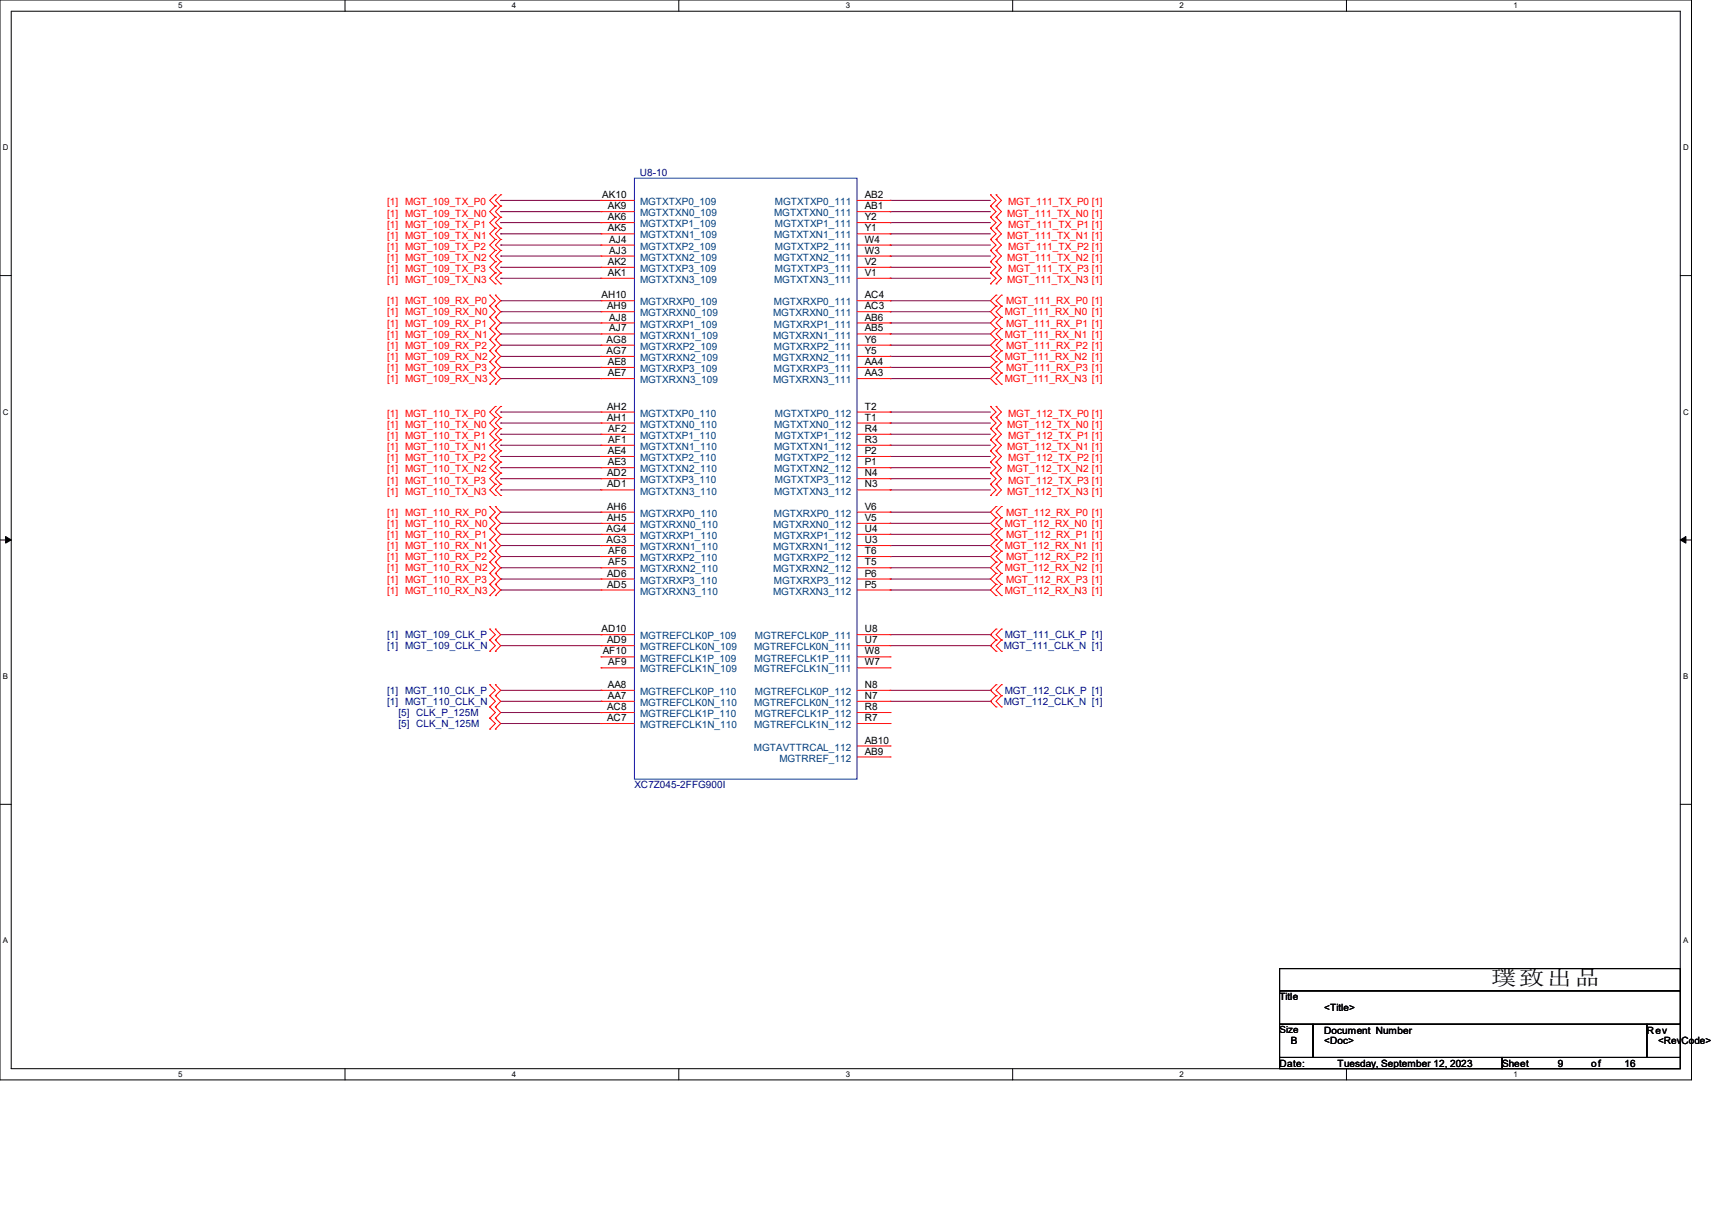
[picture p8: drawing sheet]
<svg xmlns="http://www.w3.org/2000/svg" width="297mm" height="210mm" viewBox="0 0 297 210" stroke-linecap="round" stroke-linejoin="round" font-family="sans-serif">
<path d="M0 0h293.5v187.3h-293.5zM1.9 1.9h289.6v183.4h-289.6z" fill="none" stroke="#000" stroke-width=".17"/>
<g fill="#fff">
<path d="M30.9 .2h.8v1.5h-.8z"/>
<path d="M30.9 185.5h.8v1.6h-.8z"/>
</g>
<path d="M59.9 0v1.9M59.9 185.3v2" fill="none" stroke="#000" stroke-width=".17"/>
<g fill="#fff">
<path d="M88.8 .2h.8v1.5h-.8z"/>
<path d="M88.8 185.5h.8v1.6h-.8z"/>
</g>
<path d="M117.8 0v1.9M117.8 185.3v2" fill="none" stroke="#000" stroke-width=".17"/>
<g fill="#fff">
<path d="M146.7 .2h.8v1.5h-.8z"/>
<path d="M146.7 185.5h.8v1.6h-.8z"/>
</g>
<path d="M175.7 0v1.9M175.7 185.3v2" fill="none" stroke="#000" stroke-width=".17"/>
<g fill="#fff">
<path d="M204.6 .2h.8v1.5h-.8z"/>
<path d="M204.6 185.5h.8v1.6h-.8z"/>
</g>
<path d="M233.6 0v1.9M233.6 185.3v2" fill="none" stroke="#000" stroke-width=".17"/>
<g fill="#fff">
<path d="M262.6 .2h.7v1.5h-.7z"/>
<path d="M262.6 185.5h.7v1.6h-.7z"/>
<path d="M.5 24.8h1v1.6h-1z"/>
<path d="M292 24.8h1v1.6h-1z"/>
<path d="M.5 70.7h1v1.5h-1z"/>
<path d="M292 70.7h1v1.5h-1z"/>
</g>
<path d="M0 47.8h1.9M291.5 47.8h2" fill="none" stroke="#000" stroke-width=".17"/>
<g fill="#fff">
<path d="M.5 116.5h.9v1.6h-.9z"/>
<path d="M292 116.5h.9v1.6h-.9z"/>
</g>
<path d="M0 93.6h1.9M291.5 93.6h2" fill="none" stroke="#000" stroke-width=".17"/>
<path d="M1 93l.9 .6-.9 .6zM291.5 93.6l1-.6v1.2z" fill="#000" stroke="#000" stroke-width=".17"/>
<g fill="#fff">
<path d="M.5 162.4h.9v1.5h-.9z"/>
<path d="M292 162.4h.9v1.5h-.9z"/>
</g>
<path d="M0 139.5h1.9M291.5 139.5h2M222 168h69.5v3.8h-69.5zM222 171.8h69.5v5.8h-69.5zM222 177.6h5.8v5.8h-5.8zM227.8 177.6h57.9v5.8h-57.9zM285.7 177.6h5.8v5.8h-5.8zM222 183.4h38.6v1.9h-38.6zM260.6 183.4h30.9v1.9h-30.9z" fill="none" stroke="#000" stroke-width=".17"/>
<g fill="none" stroke="#800040" stroke-width=".17">
<path d="M86.9 34.8h.1M86.9 36.7h.1M86.9 38.6h.1M86.9 34.8h17.4M86.9 36.7h17.4M86.9 38.6h17.4M154.4 34.8h.1M154.4 36.7h.1M154.4 38.6h.1M154.4 34.8h17.4M154.4 36.7h17.4M154.4 38.6h17.4"/>
<path d="M86.9 40.6h.1M86.9 42.5h.1M86.9 44.4h.1M86.9 46.4h.1M86.9 48.3h.1M86.9 54.1h.1M86.9 52.2h.1M86.9 56h.1M86.9 57.9h.1M86.9 59.9h.1M86.9 40.6h17.4M86.9 42.5h17.4"/>
<path d="M86.9 44.4h17.4M86.9 46.4h17.4M86.9 48.3h17.4M86.9 54.1h17.4M86.9 52.2h17.4M86.9 56h17.4M86.9 57.9h17.4M86.9 59.9h17.4M154.4 40.6h.1M154.4 44.4h.1M154.4 42.5h.1M154.4 48.3h.1"/>
<path d="M154.4 46.4h.1M154.4 52.2h.1M154.4 54.1h.1M154.4 57.9h.1M154.4 56h.1M154.4 59.9h.1M154.4 40.6h17.4M154.4 42.5h17.4M154.4 44.4h17.4M154.4 46.4h17.4M154.4 48.3h17.4M154.4 54.1h17.4"/>
<path d="M154.4 52.2h17.4M154.4 56h17.4M154.4 57.9h17.4M154.4 59.9h17.4M86.9 61.8h.1M86.9 63.7h.1M86.9 65.7h.1M86.9 71.5h.1M86.9 73.4h.1M86.9 75.3h.1M86.9 77.2h.1M86.9 79.2h.1"/>
<path d="M86.9 61.8h17.4M86.9 63.7h17.4M86.9 65.7h17.4M86.9 71.5h17.4M86.9 73.4h17.4M86.9 75.3h17.4M86.9 77.2h17.4M86.9 79.2h17.4M154.4 61.8h.1M154.4 63.7h.1M154.4 65.7h.1M154.4 75.3h.1"/>
<path d="M154.4 73.4h.1M154.4 71.5h.1M154.4 79.2h.1M154.4 77.2h.1M154.4 61.8h17.4M154.4 63.7h17.4M154.4 65.7h17.4M154.4 71.5h17.4M154.4 73.4h17.4M154.4 75.3h17.4M154.4 77.2h17.4M154.4 79.2h17.4"/>
<path d="M86.9 81.1h.1M86.9 83h.1M86.9 85h.1M86.9 90.8h.1M86.9 88.8h.1M86.9 92.7h.1M86.9 94.6h.1M86.9 96.5h.1M86.9 98.5h.1M86.9 81.1h17.4M86.9 83h17.4M86.9 85h17.4"/>
<path d="M86.9 90.8h17.4M86.9 88.8h17.4M86.9 92.7h17.4M86.9 94.6h17.4M86.9 96.5h17.4M86.9 98.5h17.4M154.4 81.1h.1M154.4 85h.1M154.4 83h.1M154.4 94.6h.1M154.4 92.7h.1M154.4 88.8h.1"/>
<path d="M154.4 90.8h.1M154.4 98.5h.1M154.4 96.5h.1M154.4 81.1h17.4M154.4 83h17.4M154.4 85h17.4M154.4 90.8h17.4M154.4 88.8h17.4M154.4 92.7h17.4M154.4 94.6h17.4M154.4 96.5h17.4M154.4 98.5h17.4"/>
<path d="M86.9 100.4h.1M86.9 102.3h.1M86.9 100.4h17.4M86.9 102.3h17.4M86.9 112h17.4M86.9 110.1h17.4M86.9 119.7h17.4M104.3 112h.1M104.3 110.1h.1M104.3 119.7h.1M154.4 100.4h.1M154.4 102.3h.1"/>
<path d="M154.4 100.4h17.4M154.4 102.3h17.4M154.4 112h17.4M154.4 110.1h17.4M154.4 119.7h17.4M171.8 119.7h.1M171.8 112h.1M171.8 110.1h.1M86.9 123.6h17.4M86.9 125.5h17.4M86.9 121.6h17.4M104.3 123.6h.1"/>
<path d="M104.3 125.5h.1M104.3 121.6h.1M154.4 121.6h17.4M171.8 121.6h.1"/>
</g>
<g fill="none" stroke="#f00" stroke-width=".17">
<path d="M85.9 33.8h.1M85.9 35.7h.1M85.9 37.7h.1M85.9 39.6h.1M85.9 33.8l-.9 1 .9 .9M85.9 35.7l-.9 1 .9 1M85.9 37.7l-.9 .9 .9 1M85.9 39.6l-.9 1 .9 .9M86.9 33.8h.1M86.9 35.7h.1M86.9 37.7h.1M86.9 39.6h.1"/>
<path d="M86.9 33.8l-1 1 1 .9M86.9 35.7l-1 1 1 1M86.9 37.7l-1 .9 1 1M86.9 39.6l-1 1 1 .9M104.3 38.6h.1M104.3 34.8h.1M104.3 36.7h.1M104.3 38.6h5.8M104.3 34.8h5.8M104.3 36.7h5.8M148.7 38.6h5.7M148.7 34.8h5.7"/>
<path d="M148.7 36.7h5.7M154.4 38.6h.1M154.4 34.8h.1M154.4 36.7h.1M171.8 33.8h.1M171.8 35.7h.1M171.8 37.7h.1M171.8 39.6h.1M171.8 35.7l1 1-1 1M171.8 37.7l1 .9-1 1M171.8 33.8l1 1-1 .9M171.8 39.6l1 1-1 .9"/>
<path d="M172.8 33.8h.1M172.8 35.7h.1M172.8 37.7h.1M172.8 39.6h.1M172.8 33.8l.9 1-.9 .9M172.8 35.7l.9 1-.9 1M172.8 37.7l.9 .9-.9 1M172.8 39.6l.9 1-.9 .9M85 53.1h.1M85 51.2h.1M85 55h.1M85 57h.1"/>
<path d="M85 58.9h.1M85 51.2l.9 1-.9 .9M85 53.1l.9 1-.9 .9M85 55l.9 1-.9 1M85 57l.9 .9-.9 1M85 58.9l.9 1-.9 .9M85.9 51.2h.1M85.9 53.1h.1M85.9 41.5h.1M85.9 43.4h.1M85.9 45.4h.1M85.9 47.3h.1"/>
<path d="M85.9 49.2h.1M85.9 55h.1M85.9 57h.1M85.9 58.9h.1M85.9 51.2l1 1-1 .9M85.9 41.5l-.9 1 .9 .9M85.9 43.4l-.9 1 .9 1M85.9 45.4l-.9 1 .9 .9M85.9 47.3l-.9 1 .9 .9M85.9 53.1l1 1-1 .9M85.9 55l1 1-1 1M85.9 57l1 .9-1 1"/>
<path d="M85.9 58.9l1 1-1 .9M86.9 41.5h.1M86.9 43.4h.1M86.9 45.4h.1M86.9 47.3h.1M86.9 49.2h.1M86.9 41.5l-1 1 1 .9M86.9 43.4l-1 1 1 1M86.9 45.4l-1 1 1 .9M86.9 47.3l-1 1 1 .9M104.3 46.4h.1M104.3 48.3h.1"/>
<path d="M104.3 42.5h.1M104.3 59.9h.1M104.3 44.4h.1M104.3 56h.1M104.3 40.6h.1M104.3 57.9h.1M104.3 52.2h.1M104.3 54.1h.1M104.3 46.4h5.8M104.3 48.3h5.8M104.3 42.5h5.8M104.3 59.9h5.8"/>
<path d="M104.3 44.4h5.8M104.3 56h5.8M104.3 40.6h5.8M104.3 57.9h5.8M104.3 52.2h5.8M104.3 54.1h5.8M148.7 46.4h5.7M148.7 48.3h5.7M148.7 42.5h5.7M148.7 59.9h5.7M148.7 44.4h5.7M148.7 56h5.7"/>
<path d="M148.7 40.6h5.7M148.7 57.9h5.7M148.7 52.2h5.7M148.7 54.1h5.7M154.4 46.4h.1M154.4 48.3h.1M154.4 42.5h.1M154.4 59.9h.1M154.4 44.4h.1M154.4 56h.1M154.4 40.6h.1M154.4 57.9h.1"/>
<path d="M154.4 52.2h.1M154.4 54.1h.1M171.8 41.5h.1M171.8 43.4h.1M171.8 45.4h.1M171.8 47.3h.1M171.8 49.2h.1M171.8 41.5l1 1-1 .9M171.8 43.4l1 1-1 1M171.8 47.3l1 1-1 .9M171.8 45.4l1 1-1 .9M172.8 51.2h.1"/>
<path d="M172.8 53.1h.1M172.8 41.5h.1M172.8 43.4h.1M172.8 45.4h.1M172.8 47.3h.1M172.8 49.2h.1M172.8 55h.1M172.8 57h.1M172.8 58.9h.1M172.8 51.2l-1 1 1 .9M172.8 41.5l.9 1-.9 .9M172.8 43.4l.9 1-.9 1"/>
<path d="M172.8 47.3l.9 1-.9 .9M172.8 45.4l.9 1-.9 .9M172.8 53.1l-1 1 1 .9M172.8 57l-1 .9 1 1M172.8 55l-1 1 1 1M172.8 58.9l-1 1 1 .9M173.7 53.1h.1M173.7 51.2h.1M173.7 55h.1M173.7 58.9h.1M173.7 57h.1M173.7 51.2l-.9 1 .9 .9"/>
<path d="M173.7 53.1l-.9 1 .9 .9M173.7 57l-.9 .9 .9 1M173.7 55l-.9 1 .9 1M173.7 58.9l-.9 1 .9 .9M85 62.7h.1M85 60.8h.1M85 64.7h.1M85 66.6h.1M85 60.8l.9 1-.9 .9M85 62.7l.9 1-.9 1M85 64.7l.9 1-.9 .9M85.9 60.8h.1"/>
<path d="M85.9 62.7h.1M85.9 64.7h.1M85.9 66.6h.1M85.9 70.5h.1M85.9 72.4h.1M85.9 74.3h.1M85.9 76.3h.1M85.9 78.2h.1M85.9 60.8l1 1-1 .9M85.9 62.7l1 1-1 1M85.9 64.7l1 1-1 .9M85.9 70.5l-.9 1 .9 .9"/>
<path d="M85.9 72.4l-.9 1 .9 .9M85.9 74.3l-.9 1 .9 1M85.9 76.3l-.9 .9 .9 1M85.9 78.2l-.9 1 .9 .9M86.9 70.5h.1M86.9 72.4h.1M86.9 74.3h.1M86.9 76.3h.1M86.9 78.2h.1M86.9 70.5l-1 1 1 .9M86.9 72.4l-1 1 1 .9M86.9 74.3l-1 1 1 1"/>
<path d="M86.9 76.3l-1 .9 1 1M86.9 78.2l-1 1 1 .9M104.3 63.7h.1M104.3 65.7h.1M104.3 61.8h.1M104.3 79.2h.1M104.3 75.3h.1M104.3 77.2h.1M104.3 71.5h.1M104.3 73.4h.1M104.3 63.7h5.8M104.3 65.7h5.8"/>
<path d="M104.3 61.8h5.8M104.3 79.2h5.8M104.3 75.3h5.8M104.3 77.2h5.8M104.3 71.5h5.8M104.3 73.4h5.8M148.7 63.7h5.7M148.7 65.7h5.7M148.7 61.8h5.7M148.7 79.2h5.7M148.7 75.3h5.7M148.7 77.2h5.7"/>
<path d="M148.7 71.5h5.7M148.7 73.4h5.7M154.4 63.7h.1M154.4 65.7h.1M154.4 61.8h.1M154.4 79.2h.1M154.4 75.3h.1M154.4 77.2h.1M154.4 71.5h.1M154.4 73.4h.1M171.8 70.5h.1M171.8 72.4h.1"/>
<path d="M171.8 74.3h.1M171.8 76.3h.1M171.8 78.2h.1M171.8 70.5l1 1-1 .9M171.8 74.3l1 1-1 1M171.8 72.4l1 1-1 .9M171.8 78.2l1 1-1 .9M171.8 76.3l1 .9-1 1M172.8 60.8h.1M172.8 62.7h.1M172.8 64.7h.1M172.8 66.6h.1"/>
<path d="M172.8 70.5h.1M172.8 72.4h.1M172.8 74.3h.1M172.8 76.3h.1M172.8 78.2h.1M172.8 60.8l-1 1 1 .9M172.8 64.7l-1 1 1 .9M172.8 62.7l-1 1 1 1M172.8 70.5l.9 1-.9 .9M172.8 74.3l.9 1-.9 1M172.8 72.4l.9 1-.9 .9M172.8 78.2l.9 1-.9 .9"/>
<path d="M172.8 76.3l.9 .9-.9 1M173.7 60.8h.1M173.7 62.7h.1M173.7 66.6h.1M173.7 64.7h.1M173.7 60.8l-.9 1 .9 .9M173.7 64.7l-.9 1 .9 .9M173.7 62.7l-.9 1 .9 1M85 89.8h.1M85 87.8h.1M85 91.7h.1M85 93.6h.1"/>
<path d="M85 95.6h.1M85 99.4h.1M85 97.5h.1M85 87.8l.9 1-.9 1M85 89.8l.9 1-.9 .9M85 91.7l.9 1-.9 .9M85 93.6l.9 1-.9 1M85 97.5l.9 1-.9 .9M85 95.6l.9 .9-.9 1M85 99.4l.9 1-.9 .9M85.9 87.8h.1M85.9 89.8h.1"/>
<path d="M85.9 80.1h.1M85.9 82h.1M85.9 84h.1M85.9 85.9h.1M85.9 91.7h.1M85.9 93.6h.1M85.9 95.6h.1M85.9 97.5h.1M85.9 99.4h.1M85.9 87.8l1 1-1 1M85.9 80.1l-.9 1 .9 .9M85.9 82l-.9 1 .9 1"/>
<path d="M85.9 84l-.9 1 .9 .9M85.9 89.8l1 1-1 .9M85.9 91.7l1 1-1 .9M85.9 93.6l1 1-1 1M85.9 97.5l1 1-1 .9M85.9 95.6l1 .9-1 1M85.9 99.4l1 1-1 .9M86.9 80.1h.1M86.9 82h.1M86.9 84h.1M86.9 85.9h.1M86.9 80.1l-1 1 1 .9"/>
<path d="M86.9 82l-1 1 1 1M86.9 84l-1 1 1 .9M104.3 83h.1M104.3 85h.1M104.3 96.5h.1M104.3 81.1h.1M104.3 98.5h.1M104.3 92.7h.1M104.3 94.6h.1M104.3 88.8h.1M104.3 90.8h.1M104.3 83h5.8"/>
<path d="M104.3 85h5.8M104.3 96.5h5.8M104.3 81.1h5.8M104.3 98.5h5.8M104.3 92.7h5.8M104.3 94.6h5.8M104.3 88.8h5.8M104.3 90.8h5.8M148.7 83h5.7M148.7 85h5.7M148.7 96.5h5.7M148.7 81.1h5.7"/>
<path d="M148.7 98.5h5.7M148.7 92.7h5.7M148.7 94.6h5.7M148.7 88.8h5.7M148.7 90.8h5.7M154.4 83h.1M154.4 85h.1M154.4 96.5h.1M154.4 81.1h.1M154.4 98.5h.1M154.4 92.7h.1M154.4 94.6h.1"/>
<path d="M154.4 88.8h.1M154.4 90.8h.1M171.8 80.1h.1M171.8 84h.1M171.8 85.9h.1M171.8 82h.1M171.8 84l1 1-1 .9M171.8 82l1 1-1 1M171.8 80.1l1 1-1 .9M172.8 87.8h.1M172.8 89.8h.1M172.8 80.1h.1"/>
<path d="M172.8 84h.1M172.8 85.9h.1M172.8 82h.1M172.8 91.7h.1M172.8 97.5h.1M172.8 99.4h.1M172.8 93.6h.1M172.8 95.6h.1M172.8 87.8l-1 1 1 1M172.8 84l.9 1-.9 .9M172.8 82l.9 1-.9 1M172.8 80.1l.9 1-.9 .9"/>
<path d="M172.8 89.8l-1 1 1 .9M172.8 97.5l-1 1 1 .9M172.8 93.6l-1 1 1 1M172.8 91.7l-1 1 1 .9M172.8 99.4l-1 1 1 .9M172.8 95.6l-1 .9 1 1M173.7 89.8h.1M173.7 87.8h.1M173.7 91.7h.1M173.7 99.4h.1M173.7 97.5h.1M173.7 95.6h.1"/>
<path d="M173.7 93.6h.1M173.7 87.8l-.9 1 .9 1M173.7 89.8l-.9 1 .9 .9M173.7 97.5l-.9 1 .9 .9M173.7 93.6l-.9 1 .9 1M173.7 91.7l-.9 1 .9 .9M173.7 99.4l-.9 1 .9 .9M173.7 95.6l-.9 .9 .9 1M85 101.3h.1M85 103.3h.1M85 112.9h.1M85 111h.1"/>
<path d="M85 109.1h.1M85 118.7h.1M85 101.3l.9 1-.9 1M85 111l.9 1-.9 .9M85 109.1l.9 1-.9 .9M85 118.7l.9 1-.9 .9M85.9 101.3h.1M85.9 103.3h.1M85.9 111h.1M85.9 112.9h.1M85.9 109.1h.1M85.9 118.7h.1"/>
<path d="M85.9 101.3l1 1-1 1M85.9 111l1 1-1 .9M85.9 109.1l1 1-1 .9M85.9 118.7l1 1-1 .9M104.3 110.1h.1M104.3 112h.1M104.3 115.8h.1M104.3 113.9h.1M104.3 100.4h.1M104.3 102.3h.1M104.3 119.7h.1M104.3 110.1h5.8"/>
<path d="M104.3 112h5.8M104.3 115.8h5.8M104.3 113.9h5.8M104.3 100.4h5.8M104.3 102.3h5.8M104.3 119.7h5.8M148.7 110.1h5.7M148.7 112h5.7M148.7 115.8h5.7M148.7 113.9h5.7M148.7 100.4h5.7M148.7 102.3h5.7"/>
<path d="M148.7 119.7h5.7M154.4 110.1h.1M154.4 112h.1M154.4 115.8h.1M154.4 113.9h.1M154.4 100.4h.1M154.4 102.3h.1M154.4 119.7h.1M172.8 101.3h.1M172.8 103.3h.1M172.8 118.7h.1M172.8 111h.1"/>
<path d="M172.8 112.9h.1M172.8 109.1h.1M172.8 101.3l-1 1 1 1M172.8 118.7l-1 1 1 .9M172.8 111l-1 1 1 .9M172.8 109.1l-1 1 1 .9M173.7 101.3h.1M173.7 103.3h.1M173.7 118.7h.1M173.7 112.9h.1M173.7 111h.1M173.7 109.1h.1"/>
<path d="M173.7 101.3l-.9 1 .9 1M173.7 118.7l-.9 1 .9 .9M173.7 111l-.9 1 .9 .9M173.7 109.1l-.9 1 .9 .9M85 124.5h.1M85 122.6h.1M85 126.4h.1M85 120.6h.1M85 122.6l.9 1-.9 .9M85 124.5l.9 1-.9 .9M85 120.6l.9 1-.9 1M85.9 122.6h.1"/>
<path d="M85.9 124.5h.1M85.9 126.4h.1M85.9 120.6h.1M85.9 122.6l1 1-1 .9M85.9 124.5l1 1-1 .9M85.9 120.6l1 1-1 1M104.3 121.6h.1M104.3 125.5h.1M104.3 123.6h.1M104.3 121.6h5.8M104.3 125.5h5.8M104.3 123.6h5.8"/>
<path d="M148.7 121.6h5.7M148.7 125.5h5.7M148.7 123.6h5.7M148.7 129.4h5.7M148.7 131.3h5.7M154.4 129.4h.1M154.4 121.6h.1M154.4 131.3h.1M154.4 125.5h.1M154.4 123.6h.1M172.8 120.6h.1M172.8 122.6h.1"/>
<path d="M172.8 120.6l-1 1 1 1M173.7 122.6h.1M173.7 120.6h.1M173.7 120.6l-.9 1 .9 1"/>
</g>
<path d="M110.1 30.9h38.6v104.2h-38.6z" fill="none" stroke="#00f" stroke-width=".17"/>
<text font-size="3.6" x="258.7" y="170.9">璞致出品</text>
<g font-size="1.7" fill="#f00">
<text x="67.2" y="35.6">[1] MGT_109_TX_P0</text>
<text x="174.9" y="35.6">MGT_111_TX_P0 [1]</text>
<text x="67.2" y="37.5">[1] MGT_109_TX_N0</text>
<text x="67.2" y="39.5">[1] MGT_109_TX_P1</text>
<text x="67.2" y="41.4">[1] MGT_109_TX_N1</text>
<text x="174.7" y="37.5">MGT_111_TX_N0 [1]</text>
<text x="174.7" y="41.4">MGT_111_TX_N1 [1]</text>
<text x="174.9" y="39.5">MGT_111_TX_P1 [1]</text>
<text x="67.2" y="43.3">[1] MGT_109_TX_P2</text>
<text x="67.2" y="45.3">[1] MGT_109_TX_N2</text>
<text x="67.2" y="47.2">[1] MGT_109_TX_P3</text>
<text x="174.7" y="45.3">MGT_111_TX_N2 [1]</text>
<text x="174.9" y="43.3">MGT_111_TX_P2 [1]</text>
<text x="174.9" y="47.2">MGT_111_TX_P3 [1]</text>
<text x="67.2" y="52.8">[1] MGT_109_RX_P0</text>
<text x="67.2" y="49.1">[1] MGT_109_TX_N3</text>
<text x="174.5" y="52.8">MGT_111_RX_P0 [1]</text>
<text x="174.7" y="49.1">MGT_111_TX_N3 [1]</text>
<text x="67.2" y="54.7">[1] MGT_109_RX_N0</text>
<text x="67.2" y="56.6">[1] MGT_109_RX_P1</text>
<text x="67.2" y="58.6">[1] MGT_109_RX_N1</text>
<text x="174.3" y="54.7">MGT_111_RX_N0 [1]</text>
<text x="174.3" y="58.6">MGT_111_RX_N1 [1]</text>
<text x="174.5" y="56.6">MGT_111_RX_P1 [1]</text>
<text x="67.2" y="62.4">[1] MGT_109_RX_N2</text>
<text x="67.2" y="60.5">[1] MGT_109_RX_P2</text>
<text x="67.2" y="64.3">[1] MGT_109_RX_P3</text>
<text x="174.3" y="62.4">MGT_111_RX_N2 [1]</text>
<text x="174.5" y="60.5">MGT_111_RX_P2 [1]</text>
<text x="174.5" y="64.3">MGT_111_RX_P3 [1]</text>
<text x="67.2" y="66.3">[1] MGT_109_RX_N3</text>
<text x="174.3" y="66.3">MGT_111_RX_N3 [1]</text>
<text x="67.2" y="72.3">[1] MGT_110_TX_P0</text>
<text x="67.2" y="74.2">[1] MGT_110_TX_N0</text>
<text x="67.2" y="76.2">[1] MGT_110_TX_P1</text>
<text x="174.7" y="74.2">MGT_112_TX_N0 [1]</text>
<text x="174.9" y="72.3">MGT_112_TX_P0 [1]</text>
<text x="174.9" y="76.2">MGT_112_TX_P1 [1]</text>
<text x="67.2" y="78.1">[1] MGT_110_TX_N1</text>
<text x="67.2" y="80">[1] MGT_110_TX_P2</text>
<text x="67.2" y="81.9">[1] MGT_110_TX_N2</text>
<text x="67.2" y="83.9">[1] MGT_110_TX_P3</text>
<text x="174.7" y="78.1">MGT_112_TX_N1 [1]</text>
<text x="174.7" y="81.9">MGT_112_TX_N2 [1]</text>
<text x="174.9" y="80">MGT_112_TX_P2 [1]</text>
<text x="174.9" y="83.9">MGT_112_TX_P3 [1]</text>
<text x="67.2" y="89.4">[1] MGT_110_RX_P0</text>
<text x="67.2" y="85.8">[1] MGT_110_TX_N3</text>
<text x="174.5" y="89.4">MGT_112_RX_P0 [1]</text>
<text x="174.7" y="85.8">MGT_112_TX_N3 [1]</text>
<text x="67.2" y="91.4">[1] MGT_110_RX_N0</text>
<text x="67.2" y="93.3">[1] MGT_110_RX_P1</text>
<text x="67.2" y="95.2">[1] MGT_110_RX_N1</text>
<text x="174.3" y="91.4">MGT_112_RX_N0 [1]</text>
<text x="174.3" y="95.2">MGT_112_RX_N1 [1]</text>
<text x="174.5" y="93.3">MGT_112_RX_P1 [1]</text>
<text x="67.2" y="99.1">[1] MGT_110_RX_N2</text>
<text x="67.2" y="97.2">[1] MGT_110_RX_P2</text>
<text x="67.2" y="101">[1] MGT_110_RX_P3</text>
<text x="174.3" y="99.1">MGT_112_RX_N2 [1]</text>
<text x="174.5" y="101">MGT_112_RX_P3 [1]</text>
<text x="174.5" y="97.2">MGT_112_RX_P2 [1]</text>
<text x="67.2" y="103">[1] MGT_110_RX_N3</text>
<text x="174.3" y="103">MGT_112_RX_N3 [1]</text>
</g>
<g font-size="1.7">
<text x="104.5" y="34.3">AK10</text>
<text x="150" y="34.3">AB2</text>
<text x="105.4" y="38.2">AK6</text>
<text x="105.4" y="40.1">AK5</text>
<text x="105.4" y="36.3">AK9</text>
<text x="150" y="38.2">Y2</text>
<text x="150" y="40.1">Y1</text>
<text x="150" y="36.3">AB1</text>
<text x="105.4" y="45.9">AK2</text>
<text x="105.4" y="47.8">AK1</text>
<text x="105.7" y="42.1">AJ4</text>
<text x="105.7" y="44">AJ3</text>
<text x="150" y="45.9">V2</text>
<text x="150" y="47.8">V1</text>
<text x="150" y="42.1">W4</text>
<text x="150" y="44">W3</text>
<text x="104.3" y="51.7">AH10</text>
<text x="105.3" y="53.6">AH9</text>
<text x="150" y="51.7">AC4</text>
<text x="150" y="53.6">AC3</text>
<text x="105.2" y="59.4">AG8</text>
<text x="105.7" y="55.6">AJ8</text>
<text x="105.7" y="57.5">AJ7</text>
<text x="150" y="59.4">Y6</text>
<text x="150" y="55.6">AB6</text>
<text x="150" y="57.5">AB5</text>
<text x="105.2" y="61.4">AG7</text>
<text x="105.4" y="63.3">AE8</text>
<text x="105.4" y="65.2">AE7</text>
<text x="150" y="63.3">AA4</text>
<text x="150" y="65.2">AA3</text>
<text x="150" y="61.4">Y5</text>
<text x="105.3" y="71">AH2</text>
<text x="150" y="71">T2</text>
<text x="105.3" y="72.9">AH1</text>
<text x="105.5" y="74.9">AF2</text>
<text x="105.5" y="76.8">AF1</text>
<text x="150" y="74.9">R4</text>
<text x="150" y="76.8">R3</text>
<text x="150" y="72.9">T1</text>
<text x="105.3" y="82.6">AD2</text>
<text x="105.4" y="78.7">AE4</text>
<text x="105.4" y="80.7">AE3</text>
<text x="150" y="82.6">N4</text>
<text x="150" y="78.7">P2</text>
<text x="150" y="80.7">P1</text>
<text x="105.3" y="84.5">AD1</text>
<text x="105.3" y="88.4">AH6</text>
<text x="150" y="84.5">N3</text>
<text x="150" y="88.4">V6</text>
<text x="105.2" y="92.2">AG4</text>
<text x="105.2" y="94.2">AG3</text>
<text x="105.3" y="90.3">AH5</text>
<text x="150" y="92.2">U4</text>
<text x="150" y="94.2">U3</text>
<text x="150" y="90.3">V5</text>
<text x="105.3" y="100">AD6</text>
<text x="105.3" y="101.9">AD5</text>
<text x="105.5" y="96.1">AF6</text>
<text x="105.5" y="98">AF5</text>
<text x="150" y="100">P6</text>
<text x="150" y="101.9">P5</text>
<text x="150" y="96.1">T6</text>
<text x="150" y="98">T5</text>
<text x="104.3" y="109.6">AD10</text>
<text x="104.6" y="113.5">AF10</text>
<text x="105.3" y="111.5">AD9</text>
<text x="150" y="109.6">U8</text>
<text x="150" y="111.5">U7</text>
<text x="150" y="113.5">W8</text>
<text x="105.4" y="119.3">AA8</text>
<text x="105.5" y="115.4">AF9</text>
<text x="150" y="115.4">W7</text>
<text x="150" y="119.3">N8</text>
<text x="105.3" y="125">AC7</text>
<text x="105.3" y="123.1">AC8</text>
<text x="105.4" y="121.2">AA7</text>
<text x="150" y="121.2">N7</text>
<text x="150" y="125">R7</text>
<text x="150" y="123.1">R8</text>
<text x="150" y="128.9">AB10</text>
<text x="150" y="130.8">AB9</text>
<text x="222" y="173.4">Title</text>
<text x="222" y="179.2">Size</text>
<text x="229.7" y="175.3">&lt;Title&gt;</text>
<text x="229.7" y="179.2">Document Number</text>
<text x="285.7" y="179.2">Rev</text>
<text x="222" y="185">Date:</text>
<text x="223.9" y="181.1">B</text>
<text x="229.7" y="181.1">&lt;Doc&gt;</text>
<text x="232.1" y="185">Tuesday, September 12, 2023</text>
<text x="260.6" y="185">Sheet</text>
<text x="270.2" y="185">9</text>
<text x="276.1" y="185">of</text>
<text x="281.8" y="185">16</text>
<text x="287.7" y="181.1">&lt;RevCode&gt;</text>
</g>
<g font-size="1.7" fill="#000080">
<text x="111" y="30.6">U8-10</text>
<text x="110.1" y="136.7">XC7Z045-2FFG900I</text>
</g>
<g font-size="1.7" fill="#004080">
<text x="111" y="35.6">MGTXTXP0_109</text>
<text x="134.4" y="35.6">MGTXTXP0_111</text>
<text x="111" y="39.4">MGTXTXP1_109</text>
<text x="111" y="41.4">MGTXTXN1_109</text>
<text x="111" y="37.5">MGTXTXN0_109</text>
<text x="134.3" y="41.4">MGTXTXN1_111</text>
<text x="134.3" y="37.5">MGTXTXN0_111</text>
<text x="134.4" y="39.4">MGTXTXP1_111</text>
<text x="111" y="47.2">MGTXTXP3_109</text>
<text x="111" y="43.3">MGTXTXP2_109</text>
<text x="111" y="45.2">MGTXTXN2_109</text>
<text x="134.3" y="45.2">MGTXTXN2_111</text>
<text x="134.4" y="47.2">MGTXTXP3_111</text>
<text x="134.4" y="43.3">MGTXTXP2_111</text>
<text x="111" y="49.1">MGTXTXN3_109</text>
<text x="111" y="53">MGTXRXP0_109</text>
<text x="134.3" y="53">MGTXRXP0_111</text>
<text x="134.3" y="49.1">MGTXTXN3_111</text>
<text x="111" y="56.8">MGTXRXP1_109</text>
<text x="111" y="58.7">MGTXRXN1_109</text>
<text x="111" y="54.9">MGTXRXN0_109</text>
<text x="134.2" y="58.7">MGTXRXN1_111</text>
<text x="134.2" y="54.9">MGTXRXN0_111</text>
<text x="134.3" y="56.8">MGTXRXP1_111</text>
<text x="111" y="64.5">MGTXRXP3_109</text>
<text x="111" y="60.7">MGTXRXP2_109</text>
<text x="111" y="62.6">MGTXRXN2_109</text>
<text x="134.2" y="62.6">MGTXRXN2_111</text>
<text x="134.3" y="64.5">MGTXRXP3_111</text>
<text x="134.3" y="60.7">MGTXRXP2_111</text>
<text x="111" y="66.5">MGTXRXN3_109</text>
<text x="134.2" y="66.5">MGTXRXN3_111</text>
<text x="111" y="76.1">MGTXTXP1_110</text>
<text x="111" y="72.3">MGTXTXP0_110</text>
<text x="111" y="74.2">MGTXTXN0_110</text>
<text x="134.3" y="74.2">MGTXTXN0_112</text>
<text x="134.4" y="76.1">MGTXTXP1_112</text>
<text x="134.4" y="72.3">MGTXTXP0_112</text>
<text x="111" y="83.8">MGTXTXP3_110</text>
<text x="111" y="80">MGTXTXP2_110</text>
<text x="111" y="81.9">MGTXTXN2_110</text>
<text x="111" y="78">MGTXTXN1_110</text>
<text x="134.3" y="81.9">MGTXTXN2_112</text>
<text x="134.3" y="78">MGTXTXN1_112</text>
<text x="134.4" y="83.8">MGTXTXP3_112</text>
<text x="134.4" y="80">MGTXTXP2_112</text>
<text x="111" y="85.8">MGTXTXN3_110</text>
<text x="111" y="89.6">MGTXRXP0_110</text>
<text x="134.3" y="89.6">MGTXRXP0_112</text>
<text x="134.3" y="85.8">MGTXTXN3_112</text>
<text x="111" y="93.5">MGTXRXP1_110</text>
<text x="111" y="95.4">MGTXRXN1_110</text>
<text x="111" y="91.6">MGTXRXN0_110</text>
<text x="134.2" y="95.4">MGTXRXN1_112</text>
<text x="134.2" y="91.6">MGTXRXN0_112</text>
<text x="134.3" y="93.5">MGTXRXP1_112</text>
<text x="111" y="101.2">MGTXRXP3_110</text>
<text x="111" y="97.3">MGTXRXP2_110</text>
<text x="111" y="99.3">MGTXRXN2_110</text>
<text x="134.2" y="99.3">MGTXRXN2_112</text>
<text x="134.3" y="101.2">MGTXRXP3_112</text>
<text x="134.3" y="97.3">MGTXRXP2_112</text>
<text x="111" y="103.1">MGTXRXN3_110</text>
<text x="134.2" y="103.1">MGTXRXN3_112</text>
<text x="111" y="110.9">MGTREFCLK0P_109</text>
<text x="111" y="112.8">MGTREFCLK0N_109</text>
<text x="130.8" y="112.8">MGTREFCLK0N_111</text>
<text x="131" y="110.9">MGTREFCLK0P_111</text>
<text x="111" y="116.6">MGTREFCLK1N_109</text>
<text x="111" y="114.7">MGTREFCLK1P_109</text>
<text x="130.8" y="116.6">MGTREFCLK1N_111</text>
<text x="131" y="114.7">MGTREFCLK1P_111</text>
<text x="111" y="120.5">MGTREFCLK0P_110</text>
<text x="111" y="122.4">MGTREFCLK0N_110</text>
<text x="111" y="124.4">MGTREFCLK1P_110</text>
<text x="130.8" y="122.4">MGTREFCLK0N_112</text>
<text x="131" y="120.5">MGTREFCLK0P_112</text>
<text x="131" y="124.4">MGTREFCLK1P_112</text>
<text x="111" y="126.3">MGTREFCLK1N_110</text>
<text x="130.8" y="130.2">MGTAVTTRCAL_112</text>
<text x="130.8" y="126.3">MGTREFCLK1N_112</text>
<text x="135.2" y="132.1">MGTRREF_112</text>
</g>
<g font-size="1.7" fill="#0000a0">
<text x="67.2" y="112.6">[1] MGT_109_CLK_N</text>
<text x="67.2" y="110.7">[1] MGT_109_CLK_P</text>
<text x="174.2" y="112.6">MGT_111_CLK_N [1]</text>
<text x="174.3" y="110.7">MGT_111_CLK_P [1]</text>
<text x="67.2" y="122.3">[1] MGT_110_CLK_N</text>
<text x="67.2" y="120.4">[1] MGT_110_CLK_P</text>
<text x="69.1" y="124.2">[5] CLK_P_125M</text>
<text x="174.2" y="122.3">MGT_112_CLK_N [1]</text>
<text x="174.3" y="120.4">MGT_112_CLK_P [1]</text>
<text x="69.1" y="126.2">[5] CLK_N_125M</text>
</g>
<g font-size="1.4">
<text x="30.9" y="1.4">5</text>
<text x="88.8" y="1.4">4</text>
<text x="146.7" y="1.4">3</text>
<text x="204.6" y="1.4">2</text>
<text x="262.6" y="1.4">1</text>
<text x=".5" y="26.1">D</text>
<text x="292" y="26.1">D</text>
<text x=".5" y="71.9">C</text>
<text x="292" y="71.9">C</text>
<text x=".5" y="117.8">B</text>
<text x="292" y="117.8">B</text>
<text x=".5" y="163.6">A</text>
<text x="292" y="163.6">A</text>
<text x="30.9" y="186.8">5</text>
<text x="88.8" y="186.8">4</text>
<text x="146.7" y="186.8">3</text>
<text x="204.6" y="186.8">2</text>
<text x="262.6" y="186.8">1</text>
</g>
</svg>
